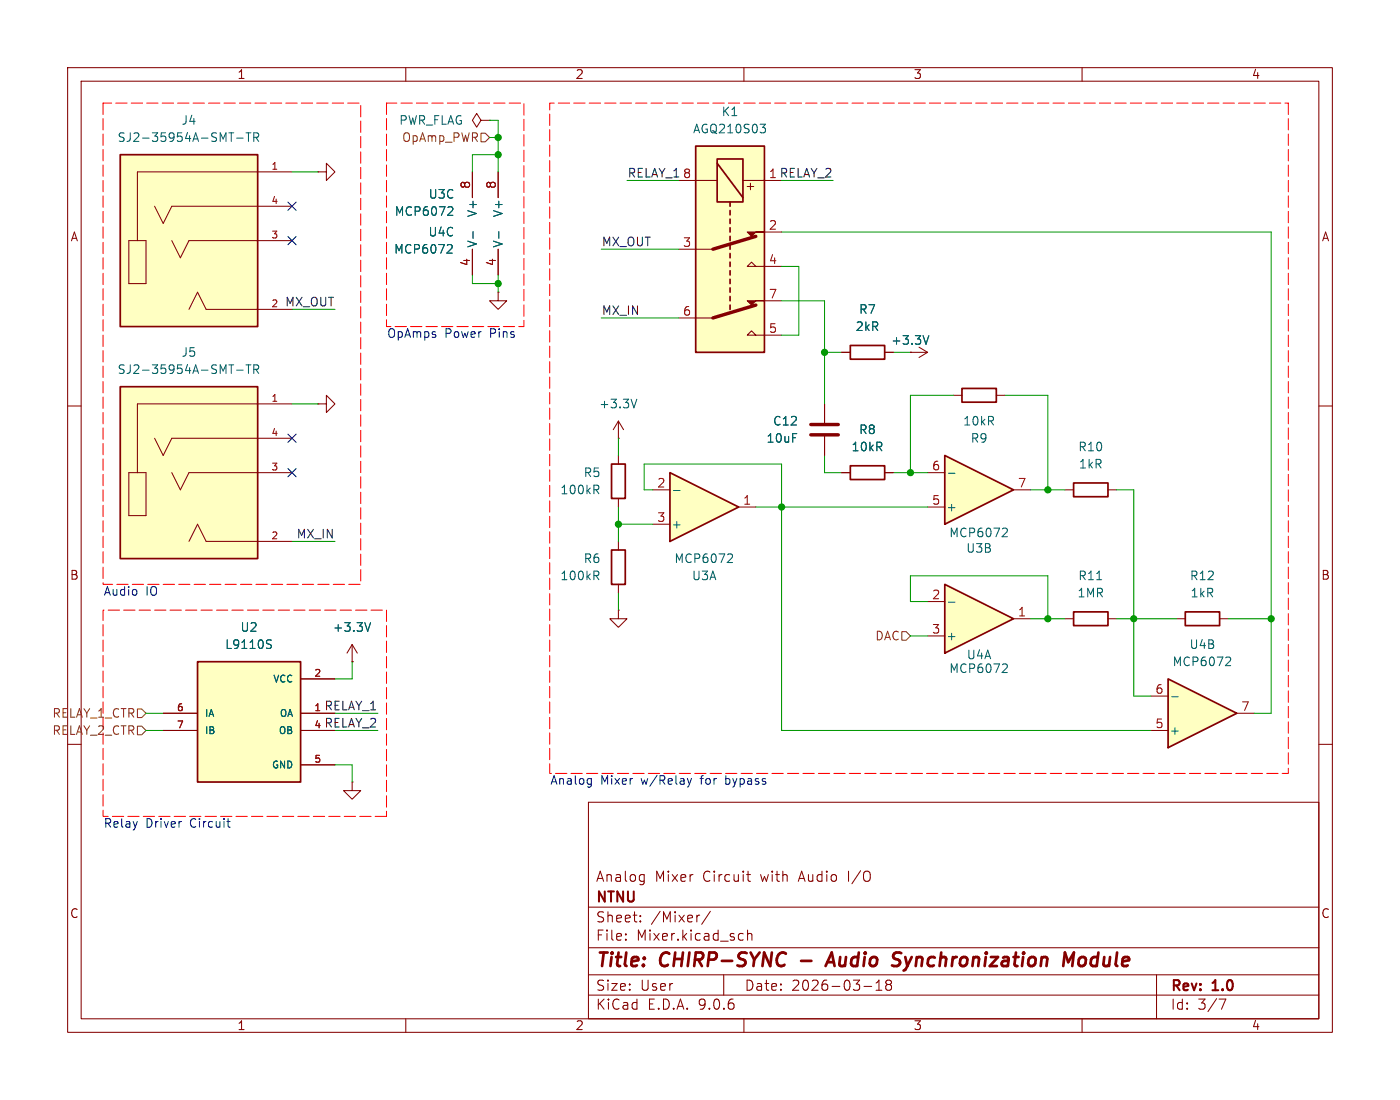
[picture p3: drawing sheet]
<svg xmlns="http://www.w3.org/2000/svg" width="207mm" height="163mm" viewBox="0 0 207 163" stroke-linecap="round" stroke-linejoin="round" font-family="sans-serif">
<g fill="none" stroke="#840000" stroke-width=".15">
<path d="M10 10h187v142.6h-187zM12 12h183v138.6h-183zM60 10v2M110 10v2M160 10v2M10 60h2M134.6 52.1h.1M134.6 52.1h2.6M135.9 51.3l1.3 .8M137.2 52.1l-1.3 .7M195 60h2M157.5 72.4h1.2"/>
<path d="M163.8 72.4h1.3M91.4 90.2v1.2h1.3l-1.3 1.3-1.2-1.3h1.2M91.4 90.2h.1M91.4 80v1.3M91.4 86.4v1.2M157.5 91.4h1.2M163.8 91.4h1.3M10 110h2M87 118.6h108v32h-108zM195 110h2M87 134.1h108M92.5 138.8v.1"/>
<path d="M92.5 138v.2M94.7 136.1v.1M94.7 135.3v.2M95.1 129.2l.2 .1M95.3 129.2v1.3l-.2 .2M95.3 130.2h-.2M103.5 135.2l-.3 .1M105 134.7l-1.2 1.9M109.5 137.9l.4 .1M109.9 138.9h-.4M110.4 129.2h.6M110.5 138.1a.37 .37 0 0 1 .7 .1v.7"/>
<path d="M110.5 137.4v1.5M110.6 128.7v1.3l.1 .2h.3M60 150.6v2M87 147.1h108M87 144.1h108M87 140.1h108M107 144.1v3M110 150.6v2M127.8 145.8h1.1M129.5 146.3h.9M129.5 145.3l.5-.5v1.5M131.3 145.5l-.3 .3v.4l.3 .1h.4l.1-.2v-.5l-.3-.1"/>
<path d="M131.3 145.5l-.3-.3v-.2l.3-.2 .4 .1 .1 .2v.2l-.3 .2M131.3 145.5h.2M160 150.6v2M171 144.1v6.5M180.3 147.6h1l-.7 1.5"/>
</g>
<path d="M116.1 140.9l.1 .1M118.5 142h1.5M122.1 142.8l.9-2 .4 2M122.3 142.2h1M132.5 140.8l.8 .1M132.9 141.9a.44 .44 0 0 1 .1 .7M133.8 143.3l-.2 .1M157.2 142.8l.3-2 .5 1.4 .8-1.4-.3 2M159.7 141.5l-.2 .3v.6l.3 .4" fill="none" stroke="#840000" stroke-width=".4"/>
<path d="M158.7 71.4h5.1v2h-5.1zM90.4 81.3h2.1v5.1h-2.1zM158.7 90.4h5.1v2.1h-5.1z" fill="none" stroke="#840000" stroke-width=".25"/>
<path d="M137.3 49.6l-.4 1.3M88.1 85.1l.4 .6M88.3 84.4l.2 .2v.3l-.2 .2M162.2 85.7h.7" fill="none" stroke="#006464" stroke-width=".15"/>
<path d="M99.1 69.8l10.1 5.1-10.1 5.1z" fill="#ffffc2"/>
<path d="M125.7 51.1h5.1v2h-5.1zM99.1 69.8l10.1 5.1-10.1 5.1zM125.7 68.8h5.1v2.1h-5.1z" fill="none" stroke="#840000" stroke-width=".25"/>
<g fill="none" stroke="#840000" stroke-width=".15">
<path d="M121.9 59.7v2.8M124.5 52.1h1.2M130.8 52.1h1.3M91.4 64.8h.1M91.4 62.2l-.7 1.3M91.4 62.2l.8 1.3M91.4 62.2v2.6M96.5 77.5h2.6M96.5 72.4h2.6M109.2 74.9h2.6M121.9 64.5v2.8M124.5 69.8h1.2"/>
<path d="M130.8 69.8h1.3"/>
</g>
<path d="M94.2 59l-.5 1.3M99.6 72.5h1M107.8 81.9h.4l.1 .3-.8 .9h.8" fill="none" stroke="#006464" stroke-width=".15"/>
<path d="M119.9 62.7h4.1M119.9 64.3h4.1" fill="none" stroke="#840000" stroke-width=".51"/>
<path d="M17.8 22.9h20.3v25.4h-20.3z" fill="#ffffc2"/>
<path d="M17.8 22.9h20.3v25.4h-20.3z" fill="none" stroke="#840000" stroke-width=".25"/>
<path d="M19 35.6h2.6v6.3h-2.6zM22.9 30.5l1.2 2.5 1.3-2.5h17.8M25.4 35.6l1.3 2.5 1.2-2.5h15.3M43.2 25.4h-22.9v10.2M47 25.4h1.3v-1.3l1.2 1.3-1.2 1.3v-1.3M47 25.4h.1M27.9 45.7l1.3-2.5 1.3 2.5h12.7M47 59.7h1.3v-1.3l1.2 1.3-1.2 1.3v-1.3M47 59.7h.1" fill="none" stroke="#840000" stroke-width=".15"/>
<path d="M36.4 19.6h.7M36.7 19.6v1.3M35 20.4h1M37.5 20.3l.6-.1 .2-.1-.1-.3-.2-.2h-.5v1.3M37.8 20.3l.5 .6" fill="none" stroke="#006464" stroke-width=".15"/>
<path d="M17.8 57.1h20.3v25.4h-20.3z" fill="#ffffc2"/>
<path d="M17.8 57.1h20.3v25.4h-20.3zM142.2 57.4h5.1v2h-5.1z" fill="none" stroke="#840000" stroke-width=".25"/>
<path d="M43.2 59.7h-22.9v10.1M141 58.4h1.2M147.3 58.4h1.3M19 69.8h2.6v6.4h-2.6zM22.9 64.8l1.2 2.5 1.3-2.5h17.8M25.4 69.8l1.3 2.6 1.2-2.6h15.3M27.9 80l1.3-2.5 1.3 2.5h12.7" fill="none" stroke="#840000" stroke-width=".15"/>
<path d="M35 54.7h1M36.4 53.9h.7M36.7 53.9v1.3M37.5 54.6l.6-.1 .2-.2-.1-.3-.2-.1h-.5v1.3M37.8 54.6l.5 .6" fill="none" stroke="#006464" stroke-width=".15"/>
<path d="M139.7 67.3l10.2 5.1-10.2 5.1z" fill="#ffffc2"/>
<path d="M90.4 68.6h2.1v5.1h-2.1zM139.7 67.3l10.2 5.1-10.2 5.1z" fill="none" stroke="#840000" stroke-width=".25"/>
<g fill="none" stroke="#840000" stroke-width=".15">
<path d="M71.1 17.8l-.6-1-.7 1 .7 1 .6-1h1.3M72.4 17.8h.1M69.8 25.4v3.8M69.8 36.8v3.8M73.7 25.4v3.8M73.7 36.8v3.8M73.7 43.2v1.2h1.2l-1.2 1.3-1.3-1.3h1.3M73.7 43.2h.1M91.4 67.3v1.3M91.4 73.7v1.2M137.2 74.9h2.5M137.2 69.8h2.5"/>
<path d="M149.9 72.4h2.5"/>
</g>
<path d="M66.3 36.1l.4 .1 .2 .3-.8 .9h.8M66.4 30.6h.4l.2 .3-.8 .9h.8M69.9 34.2v1M73.8 34.2v1M88.1 72.4l.4 .6M88.3 71.7l.2 .2v.3l-.2 .2M140.2 69.9h1M148.4 78l.4 .1 .2 .3-.8 .9h.8" fill="none" stroke="#006464" stroke-width=".15"/>
<path d="M139.7 86.4l10.2 5-10.2 5.1z" fill="#ffffc2"/>
<path d="M139.7 86.4l10.2 5-10.2 5.1zM175.3 90.4h5v2.1h-5z" fill="none" stroke="#840000" stroke-width=".25"/>
<path d="M137.2 94h2.5M137.2 88.9h2.5M149.9 91.4h2.5M174 91.4h1.3M180.3 91.4h1.3" fill="none" stroke="#840000" stroke-width=".15"/>
<path d="M140.2 89h1M148.4 98.1l.4 .1 .2 .3-.8 .9h.8" fill="none" stroke="#006464" stroke-width=".15"/>
<path d="M172.7 100.3l10.2 5.1-10.2 5.1z" fill="#ffffc2"/>
<path d="M172.7 100.3l10.2 5.1-10.2 5.1z" fill="none" stroke="#840000" stroke-width=".25"/>
<path d="M52.1 97.8h.1M52.1 95.2l-.8 1.3M52.1 95.2l.7 1.3M52.1 95.2v2.6M170.2 107.9h2.5M170.2 102.9h2.5M182.9 105.4h2.5" fill="none" stroke="#840000" stroke-width=".15"/>
<path d="M54.8 92l-.4 1.3M181.4 97.1l.5 .1 .1 .3-.8 .9h.8M173.2 103h1" fill="none" stroke="#006464" stroke-width=".15"/>
<path d="M29.2 97.8h15.2v17.8h-15.2z" fill="#ffffc2"/>
<path d="M29.2 97.8h15.2v17.8h-15.2z" fill="none" stroke="#840000" stroke-width=".25"/>
<path d="M24.1 105.4h5.1M24.1 107.9h5.1M44.4 105.4h5.1M44.4 107.9h5.1M44.4 100.3h5.1M44.4 113h5.1M52.1 115.6v1.2h1.2l-1.2 1.3-1.3-1.3h1.3M52.1 115.6h.1" fill="none" stroke="#840000" stroke-width=".15"/>
<path d="M39.6 95.2l.4 .1 .1 .3-.2 .2h-.3M39.6 94.6h.5" fill="none" stroke="#006464" stroke-width=".15"/>
<path d="M102.9 21.6h10.1v30.5h-10.1z" fill="#ffffc2"/>
<g fill="none" stroke="#840000" stroke-width=".25">
<path d="M102.9 21.6h10.1v30.5h-10.1zM106 23.5h3.9v6.3h-3.9zM106 24.1l3.9 5.1M107.9 29.8v.7M107.9 31.1v.6M107.9 32.4v.6M107.9 33.7v.6M107.9 34.9v.7M107.9 36.2v.6M107.9 37.5v.6M107.9 38.7v.7M107.9 40v.6"/>
<path d="M107.9 41.3v.6M107.9 42.5v.7M107.9 43.8v.6M107.9 45.1v.6"/>
</g>
<g fill="none" stroke="#840000" stroke-width=".15">
<path d="M69.8 25.4v3.8M69.8 36.8v3.8M73.7 25.4v3.8M73.7 36.8v3.8M100.3 26.7h5.7M100.3 36.8h5.1M109.9 26.7h5.7M111.8 39.4l-.7-.7-.6 .7h5.1M113 34.3h2.6M100.3 47h5.1M111.8 49.5l-.7-.6-.6 .6h5.1M113 44.4h2.6"/>
<path d="M121.9 59.7v2.8M124.5 52.1h1.2M130.8 52.1h1.3M134.6 52.1h.1M121.9 64.5v2.8M124.5 69.8h1.2M130.8 69.8h1.3M52.1 97.8h.1M24.1 105.4h5.1M24.1 107.9h5.1M44.4 105.4h5.1M44.4 107.9h5.1"/>
<path d="M44.4 100.3h5.1M44.4 113h5.1"/>
</g>
<g fill="#840000" stroke="#840000" stroke-width=".15">
<path d="M110.5 34.3h2.5h-1.2l-.7 .6z"/>
<path d="M110.5 44.4h2.5h-1.2l-.7 .7z"/>
</g>
<path d="M111.8 34.9l-6.4 1.9M111.8 45.1l-6.4 1.9" fill="none" stroke="#840000" stroke-width=".51"/>
<path d="M112.4 18.4h.8l-.4 .4M112.9 18.8l.3 .3v.3l-.3 .2M66.3 36.1l.4 .1 .2 .3-.8 .9h.8M66.4 30.6h.4l.2 .3-.8 .9h.8M69.9 34.2v1M73.8 34.2v1M137.3 49.6l-.4 1.3M39.6 95.2l.4 .1 .1 .3-.2 .2h-.3M39.6 94.6h.5M54.8 92l-.4 1.3" fill="none" stroke="#006464" stroke-width=".15"/>
<path d="M15.2 15.2v71.2h38.1v-71.2h-38.1M57.1 15.2v33.1h20.4v-33.1h-20.4M190.5 15.2v99.1h-109.2v-99.1h109.2M57.1 120.6h-41.9v-30.4h41.9v30.4" fill="none" stroke="#f00" stroke-width=".15" stroke-dasharray="1.7 .6"/>
<path d="M71.1 19.7h.7l.6 .6-.6 .7h-.7zM133.3 93.3h.7l.6 .7-.6 .6h-.7zM20.3 104.8h.7l.6 .6-.6 .6h-.7zM20.3 107.3h.7l.6 .6-.6 .7h-.7z" fill="none" stroke="#725600" stroke-width=".15"/>
<g fill="none" stroke="#009600" stroke-width=".15">
<path d="M72.4 17.8h1.3v7.6M43.2 25.4h3.8M72.4 20.3h1.3M73.7 22.9h-3.9v2.5M88.9 36.8h11.4M92.7 26.7h7.6M115.6 34.3h72.4v71.1h-2.6M115.6 39.4h2.5v10.1h-2.5M115.6 26.7h7.6M43.2 45.7h6.3M43.2 59.7h3.8M69.8 40.6v1.3h3.9"/>
<path d="M73.7 40.6v2.6M88.9 47h11.4M115.6 44.4h6.3v15.3M121.9 52.1h2.6M132.1 52.1h2.5M141 58.4h-6.4v11.4M148.6 58.4h6.3v14M91.4 64.8v2.5M91.4 74.9v5.1M91.4 77.5h5.1M96.5 72.4h-1.3v-3.8h20.4v39.3h54.6M111.8 74.9h25.4"/>
<path d="M121.9 67.3v2.5h2.6M132.1 69.8h5.1M152.4 72.4h5.1M165.1 72.4h2.5v30.5h2.6M43.2 80h6.3M52.1 97.8v2.5h-2.6M91.4 87.6v2.6M134.6 94h2.6M137.2 88.9h-2.6v-3.8h20.3v6.3M152.4 91.4h5.1M165.1 91.4h8.9M181.6 91.4h6.4"/>
<path d="M21.6 107.9h2.5M21.6 105.4h2.5M49.5 107.9h6.4M49.5 105.4h6.4M49.5 113h2.6v2.6"/>
</g>
<path d="M42.6 29.9l1.2 1.2M42.6 35l1.2 1.2M43.8 29.9l-1.2 1.2M43.8 35l-1.2 1.2M42.6 69.2l1.2 1.3M42.6 64.2l1.2 1.2M43.8 69.2l-1.2 1.3M43.8 64.2l-1.2 1.2" fill="none" stroke="#000084" stroke-width=".15"/>
<path d="M87.1 115.1h.3M87.4 115.1v1l-.2 .2M87.4 115.8l-.3 .1M101.6 115.1l.3 .8M101.9 115.9l-.1 .4M102.2 115.1l-.3 .8M33.5 121.4h.5M33.8 122.2h.2" fill="none" stroke="#0000c2" stroke-width=".15"/>
<g fill="#009600" stroke="#009600" stroke-width=".15">
<circle cx="91.4" cy="77.5" r=".46"/>
<circle cx="167.6" cy="91.4" r=".46"/>
<circle cx="188" cy="91.4" r=".46"/>
<circle cx="154.9" cy="72.4" r=".46"/>
<circle cx="154.9" cy="91.4" r=".46"/>
<circle cx="73.7" cy="22.9" r=".46"/>
<circle cx="73.7" cy="41.9" r=".46"/>
<circle cx="73.7" cy="20.3" r=".46"/>
<circle cx="115.6" cy="74.9" r=".46"/>
<circle cx="121.9" cy="52.1" r=".46"/>
<circle cx="134.6" cy="69.8" r=".46"/>
</g>
<g font-size="2.8" fill="#840000">
<text x="88" y="143.5">Title:</text>
<text x="97.7" y="143.5">CHIRP-SYNC</text>
<text x="124" y="143.5">Audio</text>
<text x="134.4" y="143.5">Synchronization</text>
<text x="160.5" y="143.5">Module</text>
</g>
<g font-size="2.1" fill="#840000">
<text x="88" y="130.5">Analog</text>
<text x="96.8" y="130.5">Mixer</text>
<text x="104" y="130.5">Circuit</text>
<text x="112.6" y="130.5">with</text>
<text x="118.4" y="130.5">Audio</text>
<text x="125.8" y="130.5">I/O</text>
<text x="88" y="136.5">Sheet:</text>
<text x="88" y="133.8">NTNU</text>
<text x="96.2" y="136.5">/Mixer/</text>
<text x="88" y="139.2">File:</text>
<text x="94.1" y="139.2">Mixer.kicad_sch</text>
<text x="88" y="149.4">KiCad</text>
<text x="88" y="146.6">Size:</text>
<text x="94.7" y="146.6">User</text>
<text x="95.7" y="149.4">E.D.A.</text>
<text x="103.3" y="149.4">9.0.6</text>
<text x="110" y="146.6">Date:</text>
<text x="117" y="146.6">2026-03-18</text>
<text x="173" y="146.9">Rev:</text>
<text x="173" y="149.4">Id:</text>
<text x="177.1" y="149.4">3/7</text>
<text x="179.4" y="146.9">1.0</text>
</g>
<g font-size="1.8" fill="#840000">
<text x="35" y="11.9">1</text>
<text x="85" y="11.9">2</text>
<text x="135" y="11.9">3</text>
<text x="185" y="11.9">4</text>
<text x="111.7" y="28.4" transform="rotate(-90 111.7 28.4)">+</text>
<text x="10.3" y="35.9">A</text>
<text x="195.4" y="35.9">A</text>
<text x="10.3" y="85.9">B</text>
<text x="195.3" y="85.9">B</text>
<text x="10.3" y="135.9">C</text>
<text x="195.3" y="135.9">C</text>
<text x="35" y="152.4">1</text>
<text x="85" y="152.4">2</text>
<text x="135" y="152.4">3</text>
<text x="185" y="152.4">4</text>
</g>
<g font-size="1.8" fill="#006464">
<text x="106.6" y="17.4">K1</text>
<text x="17.3" y="21.2">SJ2-35954A-SMT-TR</text>
<text x="26.7" y="18.6">J4</text>
<text x="58.9" y="18.6">PWR_FLAG</text>
<text x="102.4" y="19.9">AGQ210S03</text>
<text x="63.3" y="29.6">U3C</text>
<text x="58.3" y="32.1">MCP6072</text>
<text x="63.3" y="35.2">U4C</text>
<text x="70.7" y="32.2" transform="rotate(-90 70.7 32.2)">V+</text>
<text x="74.5" y="32.2" transform="rotate(-90 74.5 32.2)">V+</text>
<text x="58.2" y="37.7">MCP6072</text>
<text x="70.7" y="36.7" transform="rotate(-90 70.7 36.7)">V-</text>
<text x="74.5" y="36.7" transform="rotate(-90 74.5 36.7)">V-</text>
<text x="126.9" y="46.6">R7</text>
<text x="26.7" y="52.9">J5</text>
<text x="126.4" y="49.1">2kR</text>
<text x="131.7" y="51.2">+3.3V</text>
<text x="17.3" y="55.5">SJ2-35954A-SMT-TR</text>
<text x="88.5" y="60.6">+3.3V</text>
<text x="113.2" y="65.6">10uF</text>
<text x="114.2" y="63.1">C12</text>
<text x="126.9" y="64.4">R8</text>
<text x="142.3" y="63.1">10kR</text>
<text x="143.4" y="65.6">R9</text>
<text x="86.2" y="70.7">R5</text>
<text x="125.8" y="66.9">10kR</text>
<text x="159.3" y="66.9">R10</text>
<text x="159.4" y="69.4">1kR</text>
<text x="82.8" y="73.3">100kR</text>
<text x="139.8" y="75.8">+</text>
<text x="86.2" y="83.4">R6</text>
<text x="99.2" y="78.3">+</text>
<text x="99.6" y="83.4">MCP6072</text>
<text x="140.3" y="79.6">MCP6072</text>
<text x="142.8" y="81.9">U3B</text>
<text x="82.8" y="86">100kR</text>
<text x="102.2" y="86">U3A</text>
<text x="159.2" y="88.5">1MR</text>
<text x="159.3" y="86">R11</text>
<text x="175.9" y="86">R12</text>
<text x="175.9" y="88.5">1kR</text>
<text x="35.5" y="93.6">U2</text>
<text x="49.1" y="93.6">+3.3V</text>
<text x="139.8" y="94.8">+</text>
<text x="33.2" y="96.1">L9110S</text>
<text x="140.3" y="99.7">MCP6072</text>
<text x="142.9" y="97.6">U4A</text>
<text x="173.3" y="98.7">MCP6072</text>
<text x="175.8" y="96.1">U4B</text>
<text x="172.8" y="108.8">+</text>
</g>
<g font-size="1.8" fill="#725600">
<text x="59.4" y="21.2">OpAmp_PWR</text>
<text x="129.3" y="94.8">DAC</text>
<text x="7.6" y="106.3">RELAY_1_CTR</text>
<text x="7.6" y="108.8">RELAY_2_CTR</text>
</g>
<g font-size="1.8" fill="#a90000">
<text x="69.6" y="28" transform="rotate(-90 69.6 28)">8</text>
<text x="73.4" y="28" transform="rotate(-90 73.4 28)">8</text>
<text x="100.9" y="26.4">8</text>
<text x="113.6" y="34">2</text>
<text x="69.6" y="39.4" transform="rotate(-90 69.6 39.4)">4</text>
<text x="73.4" y="39.4" transform="rotate(-90 73.4 39.4)">4</text>
<text x="100.9" y="36.6">3</text>
<text x="113.6" y="39.1">4</text>
<text x="100.9" y="46.7">6</text>
<text x="113.6" y="44.2">7</text>
<text x="113.6" y="49.3">5</text>
<text x="137.7" y="69.6">6</text>
<text x="97.1" y="77.2">3</text>
<text x="97.1" y="72.1">2</text>
<text x="109.8" y="74.7">1</text>
<text x="137.7" y="74.7">5</text>
<text x="150.4" y="72.1">7</text>
<text x="137.7" y="88.6">2</text>
<text x="137.7" y="93.7">3</text>
<text x="150.4" y="91.2">1</text>
<text x="170.7" y="107.7">5</text>
<text x="170.7" y="102.6">6</text>
<text x="183.4" y="105.2">7</text>
</g>
<g font-size="1.8" fill="#0f0f0f">
<text x="92.7" y="26.3">RELAY_1</text>
<text x="113.6" y="26.4">1 RELAY_2</text>
<text x="88.9" y="36.5">MX_OUT</text>
<text x="42.1" y="45.4">MX_OUT</text>
<text x="88.9" y="46.6">MX_IN</text>
<text x="43.8" y="79.7">MX_IN</text>
<text x="47.9" y="105.1">RELAY_1</text>
<text x="47.9" y="107.6">RELAY_2</text>
</g>
<g font-size="1.8" fill="#0000c2">
<text x="57.1" y="50.1">OpAmps</text>
<text x="65.8" y="50.1">Power</text>
<text x="72.6" y="50.1">Pins</text>
<text x="15.2" y="88.2">Audio</text>
<text x="21.6" y="88.2">IO</text>
<text x="81.3" y="116.2">Analog</text>
<text x="88.8" y="116.2">Mixer</text>
<text x="94.9" y="116.2">w/Relay</text>
<text x="103.9" y="116.2">for</text>
<text x="107.7" y="116.2">bypass</text>
<text x="15.2" y="122.5">Relay</text>
<text x="21.6" y="122.5">Driver</text>
<text x="28.2" y="122.5">Circuit</text>
</g>
<g font-size="1.4" fill="#a90000">
<text x="40" y="25.1">1</text>
<text x="40" y="30.2">4</text>
<text x="40" y="35.3">3</text>
<text x="40" y="45.5">2</text>
<text x="40" y="59.4">1</text>
<text x="40" y="64.5">4</text>
<text x="40" y="69.6">3</text>
<text x="40" y="79.8">2</text>
<text x="46.4" y="100.1">2</text>
<text x="26.1" y="105.2">6</text>
<text x="26.1" y="107.7">7</text>
<text x="46.4" y="105.2">1</text>
<text x="46.4" y="107.7">4</text>
<text x="46.4" y="112.8">5</text>
</g>
<g font-size="1.4" fill="#006464">
<text x="40.3" y="101.1">VCC</text>
<text x="30.2" y="106.1">IA</text>
<text x="41.2" y="106.1">OA</text>
<text x="30.2" y="108.7">IB</text>
<text x="40.1" y="113.8">GND</text>
<text x="41.1" y="108.7">OB</text>
</g>
</svg>
